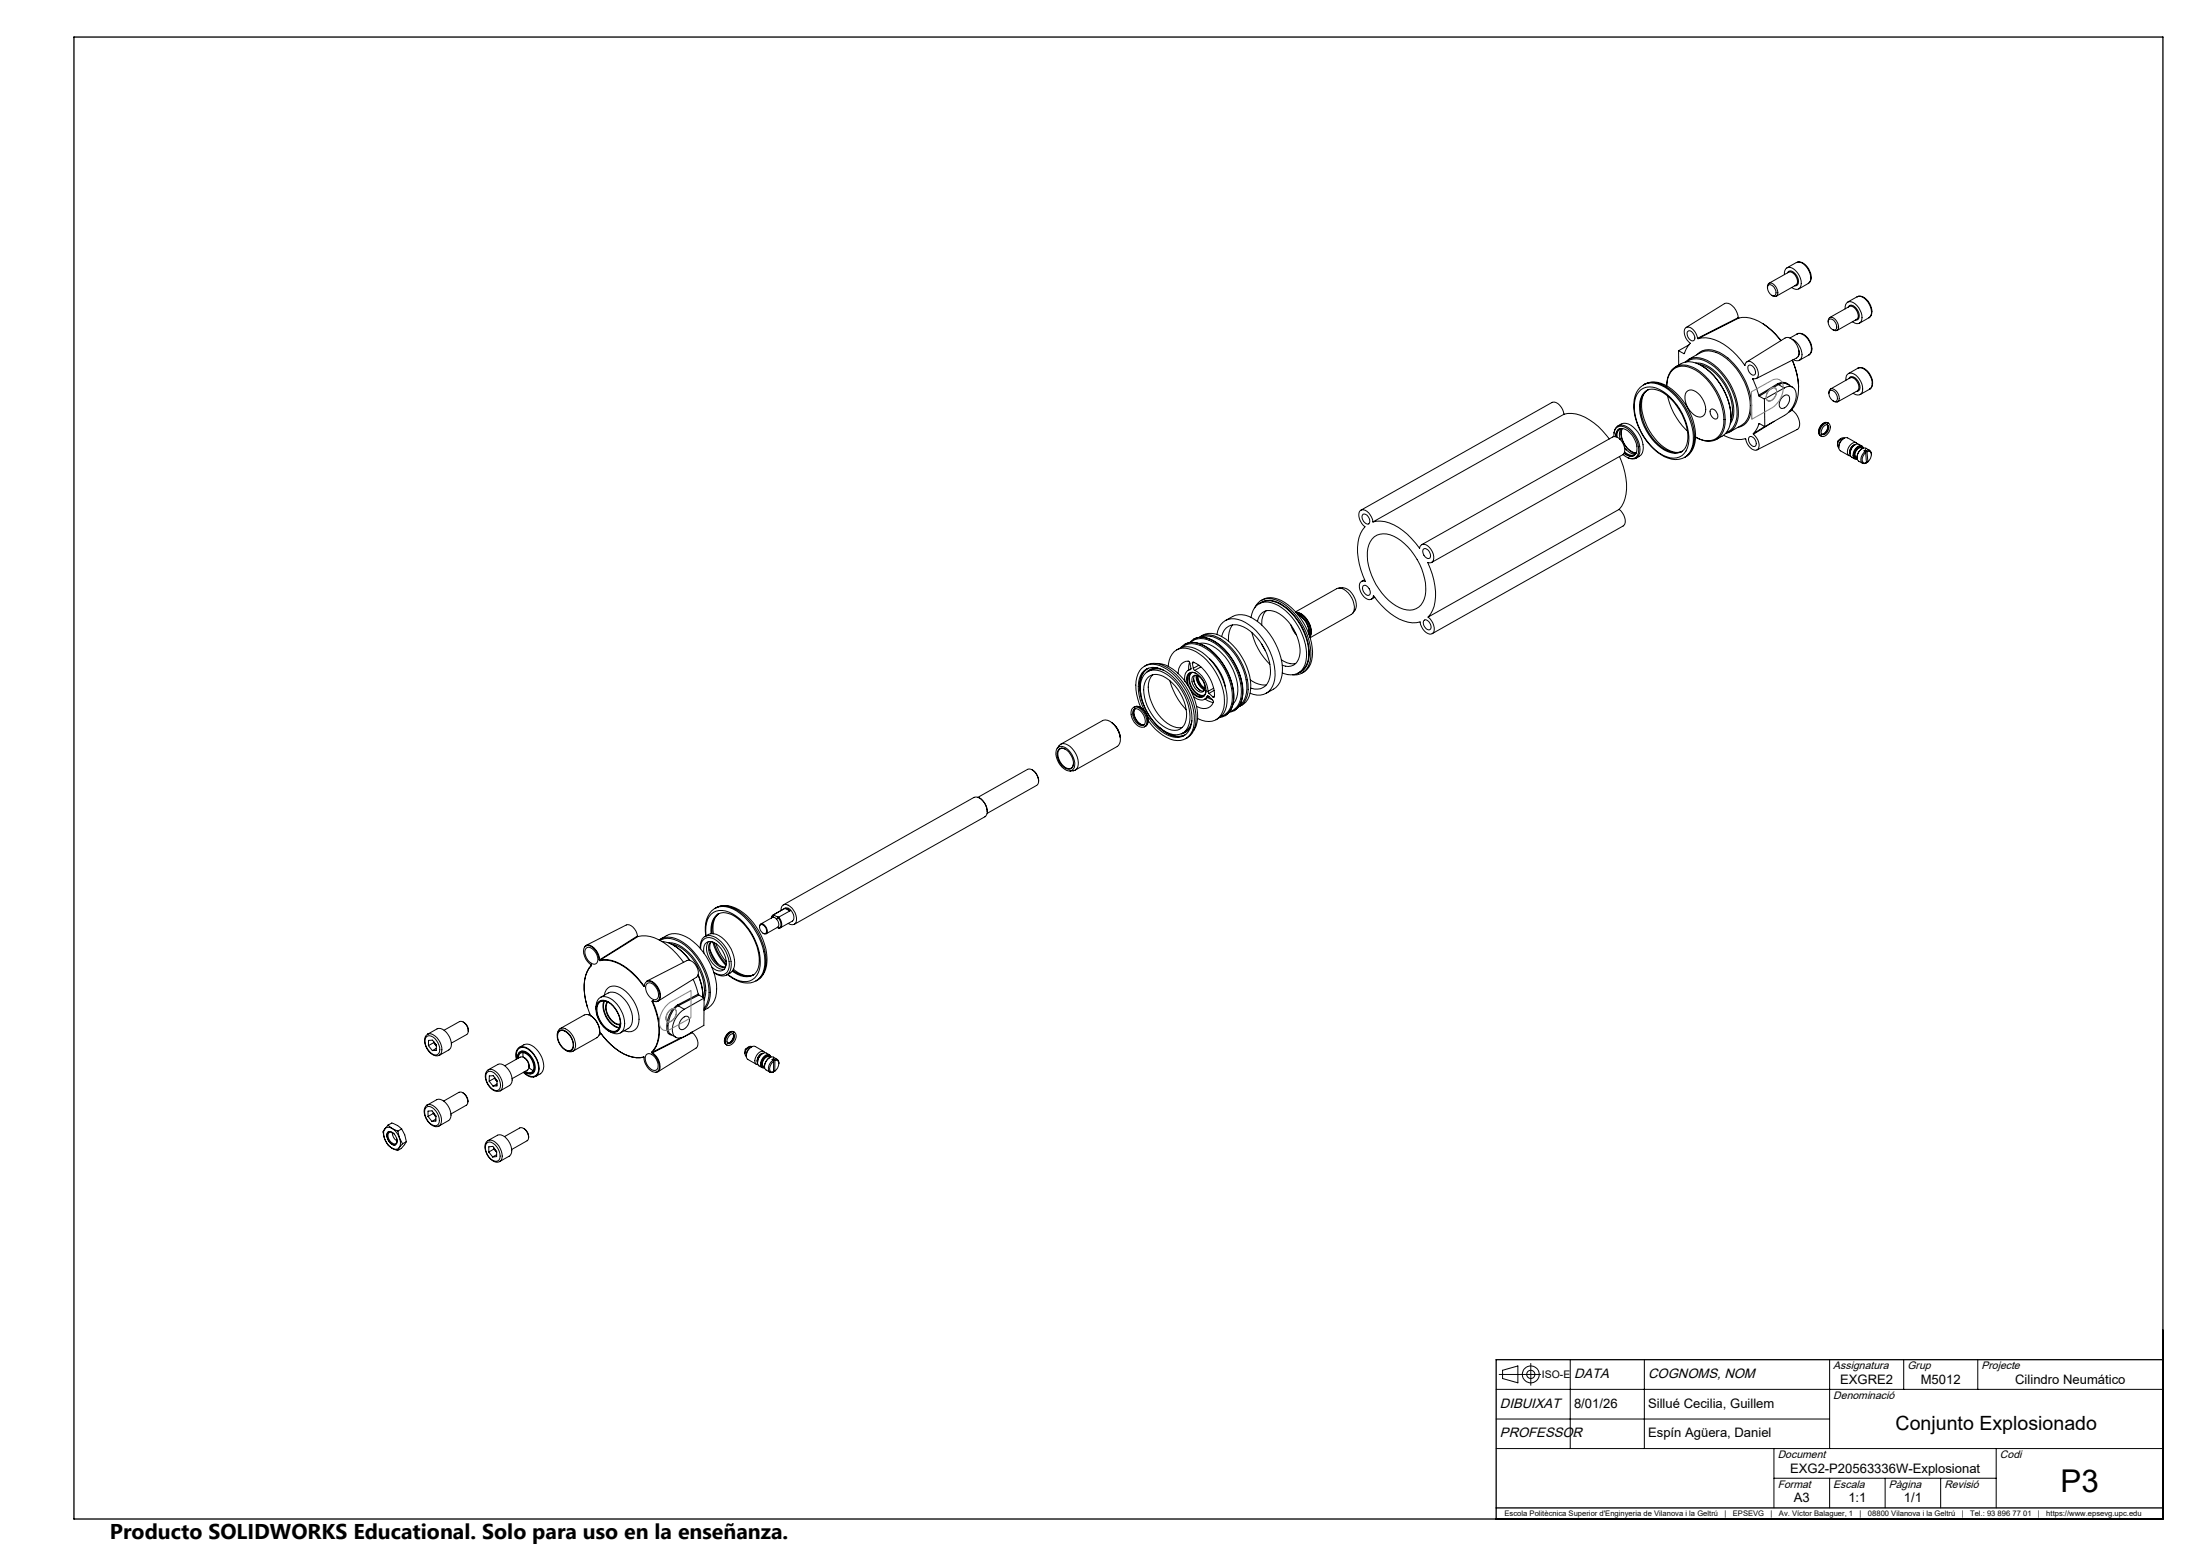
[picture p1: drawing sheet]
<svg xmlns="http://www.w3.org/2000/svg" width="594mm" height="420mm" viewBox="0 0 594 420" stroke-linecap="round" stroke-linejoin="round" font-family="sans-serif">
<g fill="none" stroke="#000" stroke-width=".27">
<path d="M477.2 77.7a1.03 1.03 0 0 1 .6-1.3 1.03 1.03 0 0 1 1.3 .6l.4 .5a1.72 1.72 0 0 1 0 2.5l-1.1-.3M477.3 77.1a1.3 1.3 0 0 1 2 1 .99 .99 0 0 1 .3 1.1 .99 .99 0 0 1-1 .6 2.34 2.34 0 0 1-1.3-2.7zM477.6 76.5l5.4-3a2.29 2.29 0 0 1 1.9 3.4l-5.3 3.1M481.8 74.1a1.54 1.54 0 0 1 .8-1.8 1.54 1.54 0 0 1 1.9 .5 4.4 4.4 0 0 1 1.6 4.7 1.48 1.48 0 0 1-2.3 .1M482.5 72.3l2.5-1.4a2.46 2.46 0 0 1 3 1.5l.4 .6a2.78 2.78 0 0 1-.1 3.5M482.6 73.6a.94 .94 0 0 1 1.7-.1 2.42 2.42 0 0 1 .8 3.6h-.5M485 70.9a2.41 2.41 0 0 1 3 1.1 3.5 3.5 0 0 1 .5 4.3l-.2 .2M488.3 76.5l-2.6 1.5M452.4 99a5.8 5.8 0 0 1 7.4 0 17.3 17.3 0 0 1 7.5 14.5 5.6 5.6 0 0 1-3.9 5.1M453.2 94.7v3.8M453.2 94.7l1.4 .7M454.8 95.3l-.2 .1"/>
<path d="M455 97.7a4.7 4.7 0 0 1 5.9-.5 17.1 17.1 0 0 1 8.4 15.2 4.8 4.8 0 0 1-3.4 4.6M455.4 97.7a5.4 5.4 0 0 1 6.5 .6 16.8 16.8 0 0 1 7 14.6 4.6 4.6 0 0 1-2.8 3.9M455.8 89.4a1.45 1.45 0 0 1 1.8 1.4 .86 .86 0 0 1-.5 1.2 1.85 1.85 0 0 1-1.3-2.6zM455.9 97l3.2-1.8a6.4 6.4 0 0 1 7 1.5 17.1 17.1 0 0 1 6.4 13.9l-.2 1a4.7 4.7 0 0 1-2.1 3.2l-3.2 1.8M456 93.1l-2.8 1.6M457.9 98a8.3 8.3 0 0 1 6.5 3.5 13.9 13.9 0 0 1 3.5 11.3l-.8 1.6M458.1 95.8a4.8 4.8 0 0 1 6.2-.7 17.5 17.5 0 0 1 8.6 15.5 4.6 4.6 0 0 1-3.7 4.8M458.4 91.3l-.2-.6a2.88 2.88 0 0 0-2.8-2.3 2.05 2.05 0 0 0-.2 2.8l1.2 1.5-1.8 2.7M458.4 91.3l.1 .1M458.5 91.4a10.3 10.3 0 0 1 9.3 3.4l3.3 3.9a1.12 1.12 0 0 1 .7-1.1 1.12 1.12 0 0 1 1.3 .3 3.4 3.4 0 0 1 1.4 4.1l-1.2 .3M458.8 98.3a12.7 12.7 0 0 1 8.4 9 9.2 9.2 0 0 1 .1 6.2M459.5 98.8a17.1 17.1 0 0 1 7.9 13.8"/>
<path d="M469.3 85.7a4.2 4.2 0 0 0-3.1-3.9l-.6 .2-10.3 6.4M469.3 85.7l-10.9 5.6M469.3 85.7l.1 .1M469.3 85.7h.1M469.4 85.7l.1 .1M469.4 85.7h-.1M469.4 85.8l-10.9 5.6M469.4 85.8a10.1 10.1 0 0 1 8.9 3.3l2.5 2.9-.2-.5a19.5 19.5 0 0 0-4.6-4.1M469.4 85.8h.1M471.7 97.7l10.3-6.5a2.38 2.38 0 0 1 2.8 1.4l.4 .6a2.58 2.58 0 0 1-.2 3.4l-10.8 5.6M472.1 98.7a1.56 1.56 0 0 1 1.9 1.8l-.2 .7a1.62 1.62 0 0 1-1.9-1.9zM483.9 91.6a4.5 4.5 0 0 1 2.4 5.2 1.35 1.35 0 0 1-2.1 .3"/>
<path d="M485.2 90.2a3.1 3.1 0 0 1 3.7 2.3l.3 1.3a1.98 1.98 0 0 1-.7 1.9M485.2 90.2a2.94 2.94 0 0 1 3.4 2.1 2.84 2.84 0 0 1-.1 3.5M485.2 90.2l-1.9 1M485.7 94.6v.2a1.33 1.33 0 0 1-.2 1.4M488.4 95.8l-2.6 1.4M488.5 95.8h-.1M493.6 86.9v-.3a.88 .88 0 0 1 .5-.9 .88 .88 0 0 1 1 .2l.8 .8a1.72 1.72 0 0 1 0 2.5l-1.1-.2M493.7 86.3a1.3 1.3 0 0 1 2 1 1.24 1.24 0 0 1-.3 1.8 2.13 2.13 0 0 1-1.7-2.8zM494 85.7l5.4-3a2.33 2.33 0 0 1 1.9 3.5l-5.3 3M498.2 83.4a1.52 1.52 0 0 1 .7-1.9 1.52 1.52 0 0 1 2 .5 4.4 4.4 0 0 1 1.6 4.8 1.55 1.55 0 0 1-2.3 .1M498.9 81.5l2.5-1.4a2.46 2.46 0 0 1 3 1.5l.4 .7a2.78 2.78 0 0 1-.1 3.4M499 82.9a.97 .97 0 0 1 1.7-.2 2.42 2.42 0 0 1 .8 3.6l-.5 .1"/>
<path d="M501.4 80.1a2.41 2.41 0 0 1 3 1.2 3.5 3.5 0 0 1 .5 4.2l-.2 .2M501.6 99.4a3 3 0 0 1 3.6 2.4l.4 1.3a1.99 1.99 0 0 1-.7 1.9M501.6 99.4a2.89 2.89 0 0 1 3.4 2.1 2.78 2.78 0 0 1-.1 3.5M501.6 99.4l-2.5 1.4M504.7 85.7l-2.6 1.5M422.3 111.8a9 9 0 0 1 8.1 2.4l2.3 2.1 1.8 2.2M422.3 111.8a3.4 3.4 0 0 0-3.1-3.2l-51.7 29.1M422.3 111.8l-51.6 29.1M435.8 117.8a2.18 2.18 0 0 1 2-2.7 6.6 6.6 0 0 1 4.4 7.6 2.01 2.01 0 0 1-3.1 .6l-.9-.6M435.8 116.9a2.13 2.13 0 0 1 1.3-2.1 2.13 2.13 0 0 1 2.4 .5 7.2 7.2 0 0 1 3 7.4 2.02 2.02 0 0 1-3 .9M436.2 117.9a1.87 1.87 0 0 1 1-2.1 1.87 1.87 0 0 1 2.3 .5 5.9 5.9 0 0 1 2.2 6.1 1.94 1.94 0 0 1-3.2 0M436.8 115a3.2 3.2 0 0 1 4.8 .9 6.7 6.7 0 0 1 1.8 6.3l-.8 1-.9 .5"/>
<path d="M437.2 115.8a2.09 2.09 0 0 0-.8 2.1M437.7 115.7a1.96 1.96 0 0 0-1.1 2.3M437.8 115.6a3.1 3.1 0 0 0-.4 3v-.3M438 115.7a5.3 5.3 0 0 0 3.7 6.6M438 115.7a5.3 5.3 0 0 0 3.8 6.6M442.5 105.7a4.3 4.3 0 0 1 5.7-.5 15.7 15.7 0 0 1 7.7 14.8 4.3 4.3 0 0 1-6.8 2.9 15.7 15.7 0 0 1-7.7-14.8l.6-1.7zM442.9 104.5a5.2 5.2 0 0 1 6.9-.1 16.9 16.9 0 0 1 7.5 15.5 5.2 5.2 0 0 1-7.9 3.4 16.4 16.4 0 0 1-8.1-15.5 5.7 5.7 0 0 1 1.6-3.3zM443.8 103.8a6.3 6.3 0 0 1 6.7 1.4 17.8 17.8 0 0 1 6.7 13.8 5.3 5.3 0 0 1-2.4 4.5M443.8 106.1a3.3 3.3 0 0 1 4.4-.6 14.9 14.9 0 0 1 7.4 13.7 3.4 3.4 0 0 1-5.2 2.7 14.1 14.1 0 0 1-7.6-13.5l.6-1.7zM444 103.7a6.6 6.6 0 0 1 7.4 1.4 16.8 16.8 0 0 1 6.3 14.3 5.3 5.3 0 0 1-2.6 3.9M450.3 106.9a18.3 18.3 0 0 0 5.3 9.4M455.3 105.9a2.07 2.07 0 0 1 3.2 .3 5.5 5.5 0 0 1 1.8 5.5 1.83 1.83 0 0 1-3 .2 5.4 5.4 0 0 1-2-6z"/>
<path d="M457.8 118a4.8 4.8 0 0 0 6.7-.8 10.5 10.5 0 0 0-.1-9 15.2 15.2 0 0 0-8.5-9.1 4.3 4.3 0 0 0-5.8 3.8l-.1 1.2a4.9 4.9 0 0 1 4.4-5.6 10.8 10.8 0 0 1 7.7 4.8 15.7 15.7 0 0 1 3.5 12.1 4.3 4.3 0 0 1-6.1 3.4l-1.7-.8M462 110.5a1.51 1.51 0 0 1 1.8 1.4 .86 .86 0 0 1-.5 1.2 1.85 1.85 0 0 1-1.3-2.6zM472.3 117.9a1.67 1.67 0 0 1 1.6 .8 1.67 1.67 0 0 1 .1 1.7 1.61 1.61 0 0 1-1.9-1.8zM473.3 102.3l1.5 4.4M473.4 117.1v.1M473.4 102.2l-.1 .1M473.4 117.2a3.1 3.1 0 0 1 1.1 4.2 2.35 2.35 0 0 1-2.7-1.6l-.5-1.4a8 8 0 0 1-6-.9M474.8 106.7l.2 .2M474.9 114.4h.2l1.4 .8M474.9 114.4l-.6 1.5-.9 1.2M475 106.9l1.4 .8M475 114.4h-.1"/>
<path d="M476.4 107.7l.1 7.5M476.5 115.1l-3.1 2M479 113.8l-5.6 3.4M480 103.6l-5.2 3.1M480 103.6l.2 .2M480 103.6a2.35 2.35 0 0 1 3.2 .5M480.2 103.8l-5.2 3.1M480.2 103.8l1.6 .9M481.2 107.3a1.07 1.07 0 0 1 .9-.7 1.07 1.07 0 0 1 1.1 .7 2.62 2.62 0 0 1-2.2 3 1.65 1.65 0 0 1-.2-2.5zM481.8 104.7a1.95 1.95 0 0 1 2-.3 1.95 1.95 0 0 1 1.2 1.8 6.7 6.7 0 0 1-3.2 5.9l-5.3 3.1M481.8 104.7l-5.4 3M482.6 103.8a2.08 2.08 0 0 0-2.4 0"/>
<path d="M482.6 103.7l1.4 .8M483.8 110.5l.1 .2M483.8 110.5l-.5 .4M483.9 110.7a4.4 4.4 0 0 1 1.8 4.7l-.5 .5-10.8 5.5M483.9 110.7l-1 .6M483.9 110.7v.1M483.9 110.7h.1M485.6 104.5v-.6a18.1 18.1 0 0 0-1.7-6.7 16 16 0 0 1 1 11.6l-1.1 1.7M491.5 117.6l.2 .1M491.9 117.3a1.69 1.69 0 0 0 1.5-2.7 1.87 1.87 0 0 0-1.4 2.7M493.3 114.6a1.9 1.9 0 0 1-1.4 2.6M493.3 114.6a1.78 1.78 0 0 1-1.5 2.6"/>
<path d="M493.5 114.1a2.2 2.2 0 0 0-2.5 2.7l.5 .8M493.7 114.2a2.23 2.23 0 0 1 .2 2.4 2.23 2.23 0 0 1-2 1.2l-.2-.1M493.7 114.2l-.2-.1a2.27 2.27 0 0 0-2 3.5M493.7 114.2a2.29 2.29 0 0 0-2.4 2.8l.4 .7M493.8 106.2a1.03 1.03 0 0 1 .6-1.3 1.03 1.03 0 0 1 1.3 .6 2.09 2.09 0 0 1 .4 3l-1.2-.3M494 105.6a1.3 1.3 0 0 1 1.9 1 1 1 0 0 1 .3 1.1 1 1 0 0 1-1 .7l-.7-.6a2.09 2.09 0 0 1-.5-2.2zM494.2 105l5.3-3a2.21 2.21 0 0 1 2.4 2.3v.5l-.4 .7-5.3 3M497 118.4l-.8 .6-.1 1M497.8 118.3l-.9 .8-.4 .9v.7M497.9 118.3a1.68 1.68 0 0 0-1.5 .8 1.68 1.68 0 0 0 .1 1.8M498.4 102.6a1.54 1.54 0 0 1 .7-1.8 1.54 1.54 0 0 1 2 .5 4.4 4.4 0 0 1 1.6 4.8 1.54 1.54 0 0 1-2.4 0M499.2 102.2a1.17 1.17 0 0 1 1.1-.6 1.17 1.17 0 0 1 1 .8 2.59 2.59 0 0 1 .6 3l-.7 .3"/>
<path d="M501.2 119.5l-2.3-1.3a2.36 2.36 0 0 0-2.4 2.9l.4 .6 2.3 1.3M501.5 119.8a.97 .97 0 0 0-1.7 .1 2.18 2.18 0 0 0-.5 3.1l.3 .1M504.8 105l-2.6 1.5M504.9 105h-.1M368.1 138.8a1.75 1.75 0 0 1 1.5 2.6 1.72 1.72 0 0 1-1.5-2.6zM437.2 137.5a3.5 3.5 0 0 1 1.2 4.3l-51.7 29.2M437.2 137.5l-51.6 29.1M437.3 123.2a17.5 17.5 0 0 1 1.4 11.4l-.9 2.1-.6 .8M438.6 122.2a2.38 2.38 0 0 0 2.6 .8M438.6 122l.3 .2a1.99 1.99 0 0 0 2.7 .3M438.6 120.9l.3 .4a3.2 3.2 0 0 0 2.7 1.2M438.6 120.9l.5 .5"/>
<path d="M454.2 121.8a5.7 5.7 0 0 1-6.3-1.7 14.4 14.4 0 0 1-4.9-11.9 4.4 4.4 0 0 1 2-3 4.4 4.4 0 0 0-1.8 4.7 15.2 15.2 0 0 0 7.6 11.8 3.8 3.8 0 0 0 3.3 .1M500.2 120.3l.7-.3a2.09 2.09 0 0 0-1.4 2.5 2.03 2.03 0 0 1 .7-2.2zM500.8 120.1a2.77 2.77 0 0 0-1.3 2.3M501.4 121.1a.87 .87 0 0 1 1.5-.1 1.63 1.63 0 0 0-1.7 .5 1.63 1.63 0 0 0-.3 1.8l.5 .4a1.01 1.01 0 0 1-.6-1.7zM501.4 123.9a.9 .9 0 0 1-.8-.4 .9 .9 0 0 1-.1-1l.2-.5a1.7 1.7 0 0 1 2.1-1.4l.3 .3a1.07 1.07 0 0 0-1-.6 1.07 1.07 0 0 0-1 .7 2.27 2.27 0 0 0-.5 2.8l.8 .1M502.7 120.4l-.8-.5a2.34 2.34 0 0 0-2.2 3.3l1 .6M502.7 121.1a2.77 2.77 0 0 0-1.3 2.4M503.6 121.9a2.46 2.46 0 0 0-.9 3 .9 .9 0 0 0 1.2 0M503.6 121.9l.1 .2M503.7 121.5l-.4 .2 .3 .2M503.7 121.5l.2 .1M503.7 121.5v.6"/>
<path d="M503.7 122.1a1.95 1.95 0 0 0-.5 2.8h.7M503.7 122.1l.2 2.8M503.9 121.6a.95 .95 0 0 1 1.1 .1 .95 .95 0 0 1 .3 1M503.9 121.6l.2 .3M503.9 124.7h.4M504.1 121.9h.8a2 2 0 0 1-.6 2.8M504.1 121.9l.2 2.8M504.8 121.6l-1-.6a2.31 2.31 0 0 0-2.4 2.9l.4 .6 1.1 .5M361.5 158.7a3.7 3.7 0 0 1 4.3 2.7 3.3 3.3 0 0 1-.5 4.1M368.1 158.1a1.41 1.41 0 0 1 1.8 1.3 .84 .84 0 0 1-.7 1.3l-.7-.5a1.89 1.89 0 0 1-.4-2.1zM368.4 156.5l-.8 .4M370.5 145.5a5.1 5.1 0 0 1 6.8-.2 16.9 16.9 0 0 1 7.5 15.5 4.5 4.5 0 0 1-6.9 3.2 16.7 16.7 0 0 1-8.6-16l.7-1.8z"/>
<path d="M370.7 140.9a3.3 3.3 0 0 0-3.1-3.3 2.12 2.12 0 0 0-.3 3l1.2 1.6a11 11 0 0 0-1.5 10l1.7 4.7a1.23 1.23 0 0 0-1.4 .3 1.23 1.23 0 0 0-.3 1.4 3.3 3.3 0 0 0 3.1 3.2l.6-.6 .1-.5a15.9 15.9 0 0 0 10.5 7.4l2.1-.2a3.3 3.3 0 0 0 3.1 3.2 2.1 2.1 0 0 0 .4-2.9l-1.3-1.6M370.7 140.9a10.3 10.3 0 0 1 9.3 3.3l3.3 3.8a1.21 1.21 0 0 1 .8-1.1 1.21 1.21 0 0 1 1.3 .4 3.5 3.5 0 0 1 1.4 4.4l-.4 .2-.9-.1a18.1 18.1 0 0 1 1.7 11.9l-.9 2.1-.7 .8M383.9 147l51.5-29a2.1 2.1 0 0 1 2.5 1.2 2.72 2.72 0 0 1 .2 3.5l-51.6 29.1M384.3 148.2a1.64 1.64 0 0 1 1.7 .7 1.64 1.64 0 0 1 .1 1.7 1.53 1.53 0 0 1-2-1.7zM309.1 179.8a5.7 5.7 0 0 1 6.5 .7 17.4 17.4 0 0 1 7.3 14.6 5 5 0 0 1-2.8 4.3M312.1 179.1a9.6 9.6 0 0 1 7.3 4.1 15.7 15.7 0 0 1 3.8 11.8l-.2 .9-.7 1.3M315.4 179.9a4.5 4.5 0 0 1 4.7-4.9 12.8 12.8 0 0 1 8.8 7.7 12.2 12.2 0 0 1 1.3 9.3 4.1 4.1 0 0 1-5.7 2.4l-1.1-.5M317.7 175.4a5.8 5.8 0 0 1 6.9 .7 17 17 0 0 1 6.7 13.5 5.2 5.2 0 0 1-3 4.7M318.8 174.8a5 5 0 0 1 6.9-.1 16.9 16.9 0 0 1 7.3 14.7 4.7 4.7 0 0 1-3.6 4.3M319.2 174.7a4.6 4.6 0 0 1 5.4-.2 16.3 16.3 0 0 1 8.1 14.8 4.5 4.5 0 0 1-3 4.1M319.9 173.9a5.9 5.9 0 0 1 6.4 1.1 16.7 16.7 0 0 1 6.7 14.8 4.5 4.5 0 0 1-2.2 3.4M321.2 178.7l-.2 2.2"/>
<path d="M321.2 173.4a5.1 5.1 0 0 1 7-.1 17 17 0 0 1 7.3 14.7 4.6 4.6 0 0 1-3.6 4.3M321.5 173.4a4.7 4.7 0 0 1 5.5-.3 16.5 16.5 0 0 1 8.1 14.9 4.5 4.5 0 0 1-3.1 4.1M321.9 179.1l.2-.4a10 10 0 0 1 5.7 9.5l-.3-.1M321.9 179.1l.3 1.3M322.3 172.5a5.8 5.8 0 0 1 6.4 1.1 17.3 17.3 0 0 1 6.9 13.8 5.2 5.2 0 0 1-2.4 4.5M322.4 178.8l-.5 .3M323.7 179.5l-1.5 .9M323.7 173.7a6.8 6.8 0 0 1 6.3 2.8 14.2 14.2 0 0 1 4.1 10.9 4.2 4.2 0 0 1-1.1 2.6M323.8 172a5.9 5.9 0 0 1 7 1.3 16.6 16.6 0 0 1 6.1 13.6 4.8 4.8 0 0 1-2.5 3.9M324.1 171.8a5.7 5.7 0 0 1 6.9 .7 16.7 16.7 0 0 1 6.7 13.5 4.9 4.9 0 0 1-3 4.7M324.3 172a6.2 6.2 0 0 1 6.1 1.4 16.1 16.1 0 0 1 6.1 13.6 4.9 4.9 0 0 1-1.8 3.4M326.6 177.9a14.1 14.1 0 0 1 4.3 7.5"/>
<path d="M328.6 171.3a4.5 4.5 0 0 1 6.6-3.8 16.9 16.9 0 0 1 9 15.9 4.5 4.5 0 0 1-6.7 3.7M329.8 171.8a3.8 3.8 0 0 1 5.9-2.6 14.4 14.4 0 0 1 7.3 12.8 3.8 3.8 0 0 1-5.3 3.8M330.8 167.5a6.3 6.3 0 0 1 8.4 0 17.7 17.7 0 0 1 7.1 13.7 5.9 5.9 0 0 1-4.4 5.9M332.8 168.7a6 6 0 0 0-1.1 4.4M337.8 166.6a4.3 4.3 0 0 1 6.4-3.6 15.9 15.9 0 0 1 8.4 15.5 4.2 4.2 0 0 1-6.4 3.1M338 170.7a18.3 18.3 0 0 0 4.9 8.6M338.8 164.1a4.2 4.2 0 0 1 5.7-2.2 16.1 16.1 0 0 1 8.8 10.7 8.7 8.7 0 0 1-.8 8.3 4 4 0 0 1-3.5 1.3M339.5 167.7a3.3 3.3 0 0 1 5.1-2.5 12.3 12.3 0 0 1 6.3 11.9 3.2 3.2 0 0 1-4.7 2.5M340.5 162.1a5.4 5.4 0 0 1 6.4 .5 17.3 17.3 0 0 1 7.4 14.6 5 5 0 0 1-2.8 4.5M340.6 173.7l1 1.9M341.8 164.9a5 5 0 0 0-1.1 3.8M346 178.1a5.1 5.1 0 0 0 3.8 1"/>
<path d="M348.5 168.7l.7 1.6 .9 1.1M349.8 165.2l11.1-6.3a2.65 2.65 0 0 1 3.1 1.1 5 5 0 0 1 1.2 5.5l-11.5 6.6M349.9 165.3a5.3 5.3 0 0 1 4.1 5.9l-.3 .8M350 165.3a5.3 5.3 0 0 1 4 5.7l-.3 .9M350.2 165.6a4.9 4.9 0 0 1 3.3 5.9M350.4 165.9a5.2 5.2 0 0 1 3 5.3M350.5 166a5.2 5.2 0 0 1 2.9 5.1M371.2 161.2l-.9 .5M384.6 167.4a1.69 1.69 0 0 1 1.5 2.6 1.71 1.71 0 0 1-1.5-2.6zM300.2 195.1l1 .9a5.6 5.6 0 0 1 1.3 3M300.3 195.1l.5 .5a5.4 5.4 0 0 1 1.6 3.3M306 191a2.88 2.88 0 0 0 .2 4 2.4 2.4 0 0 0 2.9 1.2"/>
<path d="M306 191l.4-.2a3 3 0 0 1 3.3 2.5 2.03 2.03 0 0 1-.7 2.9h.1M306.1 190.9a2.19 2.19 0 0 1 2.5 1.2 3.2 3.2 0 0 1 .5 4v.1M306.4 191.4a2.53 2.53 0 0 1 2.6 2.3 1.58 1.58 0 0 1-.3 2.1M306.4 191.4a1.8 1.8 0 0 0-.4 2.4 2.71 2.71 0 0 0 2.7 2M306.4 190.8a2.45 2.45 0 0 1 3 1.6l.3 .6a2.27 2.27 0 0 1-.5 3M306.5 191.3a2.8 2.8 0 0 0 .7 3.5l.8 .7 .8 .2M306.5 191.3a3 3 0 0 0 1.4 4.2l1.1 .1M308 191a11.2 11.2 0 0 1-.3-9.9 4.7 4.7 0 0 1 6.5-1 16.9 16.9 0 0 1 8.2 15.3 4.5 4.5 0 0 1-6.4 4.1 13.6 13.6 0 0 1-6-5.1M308.8 195.7l-.1 .1M309.2 192.3a12.3 12.3 0 0 1-1.3-9.9 4.1 4.1 0 0 1 5.8-1.7 15.7 15.7 0 0 1 8.1 14.3 4.2 4.2 0 0 1-6.3 3.5 14 14 0 0 1-5.9-5.5M309.4 181.6a4.6 4.6 0 0 1 5.7 .5 14.6 14.6 0 0 1 6.1 12.5 3.9 3.9 0 0 1-2.2 3.4 3.9 3.9 0 0 1-4-.4 14.5 14.5 0 0 1-7.1-13 4.9 4.9 0 0 1 1.5-3zM309.7 180.5a5.9 5.9 0 0 0-2 5.7 15.8 15.8 0 0 0 8.1 12.1 4.6 4.6 0 0 0 4 .2"/>
<path d="M309.8 183a3.6 3.6 0 0 1 5.1 0 12.2 12.2 0 0 1 5.3 11.4 3.2 3.2 0 0 1-4.6 2.4 12.4 12.4 0 0 1-6.7-11.6l.2-.8zM310.1 180.4a5.5 5.5 0 0 0-2.3 5.8l.2 1.2M311.2 182.1a6.3 6.3 0 0 0-.6 6.5 11.3 11.3 0 0 0 7 7.8l1.6-.1M312.5 180.3a3.4 3.4 0 0 0-2.9 1.2M313.1 196.3a6.2 6.2 0 0 0 7 1.9M314.1 180.9a4.2 4.2 0 0 0-4.2 .4M315.8 183.7a18.4 18.4 0 0 0 4.5 7.9M320.7 185l-.1-.2a2.48 2.48 0 0 1 .7-3.3 3.5 3.5 0 0 1 3.7 2.6 3.6 3.6 0 0 1 .1 3.8 2.47 2.47 0 0 1-3.4-1.2M321.4 180.7a2.3 2.3 0 0 0-1.5 3.2M321.4 180.7l.2-.3-.6-1.9a2.71 2.71 0 0 0-2.9 3.3M321.5 196.2a3.6 3.6 0 0 1-2.6 1.9M321.5 180.7h-.1"/>
<path d="M321.5 181.6a3.7 3.7 0 0 0 .4 4.4 3.2 3.2 0 0 0 3.1 1.8M321.6 180.5l-.8 .4M321.8 194.5a4.3 4.3 0 0 1-2.5 3.4M321.9 181.5a2.68 2.68 0 0 0-.4 3.4 3.8 3.8 0 0 0 3.5 2.8l.3-.1M322.1 182.5a1.73 1.73 0 0 1 2.5 1 2.56 2.56 0 0 1 .3 3.2 2.03 2.03 0 0 1-2.6-1.4 2.63 2.63 0 0 1-.2-2.8zM322.2 180.4l.4 .6M322.3 183.2v.5a4.2 4.2 0 0 0 1.8 2.7M322.6 181a7 7 0 0 1 3.6 5.6M322.6 182.3a3.1 3.1 0 0 0 2.4 4.2M322.9 182.3a4.6 4.6 0 0 0 2.3 3.9M323.1 181.9a1.54 1.54 0 0 0-1.8-.2 1.54 1.54 0 0 0-.7 1.7 5 5 0 0 0 3.6 4.7 1.54 1.54 0 0 0 1.4-1.8M323.1 182.3a4.5 4.5 0 0 0 2.2 3.8"/>
<path d="M323.3 182.3a3.9 3.9 0 0 0 2 3.6M323.5 182.4l.1 1a3.8 3.8 0 0 0 1.7 2.3M324.2 180l-1.6 1M325.4 188.7l2.2 .9M325.9 187.9h.5l1 1M325.9 187.9a1.95 1.95 0 0 1-3.2 .5l-.5-.4M326.1 188.3l1.3 .6M326.1 187.8l-.2 .1M326.2 186.6l.2 .6M326.4 187.2l1.1 .9M326.5 188l-1.3 .8M327.4 188.9l.2 .4a2.67 2.67 0 0 1-4.2 1.5l-.3-.1"/>
<path d="M327.7 185.8l-1.5 .8M327.8 186.4l-1.4 .8M327.9 187.9l-.4 .2M337.6 183.5a6.3 6.3 0 0 0 4.3 1.4M350.5 181.7a4.8 4.8 0 0 0 3-5.2 16.8 16.8 0 0 0-8.1-13.7 4.9 4.9 0 0 0-5.4 .2 5.5 5.5 0 0 1 6.7 .8 16.8 16.8 0 0 1 6.6 13.3 5.1 5.1 0 0 1-2.8 4.6M264.1 215.2l13.4-7.5a2.88 2.88 0 0 1 2.9 2.9 1.35 1.35 0 0 1-.5 1.4l-13.4 7.6M264.5 215.4a4.3 4.3 0 0 1 2.1 3.7M278.7 207.8a3.5 3.5 0 0 1 1.7 3.1M285.4 202a2 2 0 0 1 3.5-.5 5.7 5.7 0 0 1 2.1 5.6 1.83 1.83 0 0 1-2.1 1M285.5 201.9a2.04 2.04 0 0 1 3 .6 4.5 4.5 0 0 1 1.3 5.1 2 2 0 0 1-3-.5 4.6 4.6 0 0 1-1.3-5.2zM285.8 202.4a1.82 1.82 0 0 1 2.7 .5l.5 .6a3.1 3.1 0 0 1 .2 4 2.46 2.46 0 0 1-2.9-1.5l-.4-.6a3.2 3.2 0 0 1-.1-3zM286.4 200.9l11.3-6.4a2.75 2.75 0 0 1 3.1 1.2 4.7 4.7 0 0 1 1.2 5.5l-11.7 6.7"/>
<path d="M287.7 202.3a1.28 1.28 0 0 0-1.5-.2 1.28 1.28 0 0 0-.6 1.4 4.1 4.1 0 0 0 3 4 1.23 1.23 0 0 0 1.2-1.5M157.8 255.7a1.59 1.59 0 0 1 2.6 .2 5 5 0 0 1 1.5 3.2M158.3 256a1.82 1.82 0 0 1 2.5 1.1 2.36 2.36 0 0 1 .1 3 2.39 2.39 0 0 1-2.8-2.1 1.9 1.9 0 0 1 .2-2zM161.8 259.1l.2 .2M161.8 259.1a4 4 0 0 0-3.2-3.9 1.83 1.83 0 0 0-.8 2.8 4.6 4.6 0 0 0 1.7 2.4M161.8 259.1h.1M161.9 259.1l.1 .1M162 259.3a10.1 10.1 0 0 1 8.7 3.4l3 3.5M162 259.2a10.2 10.2 0 0 1 8.8 3.4l3 3.5M162 259.2v.1M172.1 252.6l-10.2 6.5M172.1 252.6a3.5 3.5 0 0 0-2.7-3l-11.1 5.6"/>
<path d="M172.1 252.6l.2 .2M172.3 252.8l-10.3 6.4M172.3 252.8a10.4 10.4 0 0 1 9.3 3.5l3 3.5M178 253.7a5.5 5.5 0 0 1 6.4 .7 17.3 17.3 0 0 1 7.3 14.6 5.9 5.9 0 0 1-1.6 3.6M178.2 253.8a4.8 4.8 0 0 1 4.8 .2 16.6 16.6 0 0 1 8.4 15 5.6 5.6 0 0 1-1.3 3.2M178.4 253.5a6.1 6.1 0 0 1 7.8-.1 17.6 17.6 0 0 1 7.2 14.7 5.2 5.2 0 0 1-3.3 4.6M178.7 254.1a11.2 11.2 0 0 1 7.5 5.1M180.3 254.4h.3a9.7 9.7 0 0 1 7.1 4.8 12.4 12.4 0 0 1 2.4 10.8M181.2 254.8a11.4 11.4 0 0 1 7.5 6.8 11.6 11.6 0 0 1 1.2 7.7M182 255.2l2.7 2.2 1.6 1.8M189.1 256a2.65 2.65 0 0 1 2.7-3.5 8.4 8.4 0 0 1 5.6 7.9 2.58 2.58 0 0 1-1.2 2.7 2.58 2.58 0 0 1-2.9-.2l-.5-.3M189.2 256.1a2.44 2.44 0 0 1 .9-2.6 2.44 2.44 0 0 1 2.8 0 8.4 8.4 0 0 1 3.9 7.6 2.35 2.35 0 0 1-1.5 2 2.35 2.35 0 0 1-2.5-.6l-.1-.1"/>
<path d="M190.1 257.3a2.23 2.23 0 0 1 1.7-3.2 6 6 0 0 1 4 7.1 1.91 1.91 0 0 1-3 .3l-.6-.4M190.3 252.8a3.3 3.3 0 0 1 4.6 .3 8.6 8.6 0 0 1 3.2 8.3 3.2 3.2 0 0 1-1.9 1.8M190.6 252.6a6.8 6.8 0 0 1 2.5-7.4 6.2 6.2 0 0 1 6.9 1.4 17.4 17.4 0 0 1 6.5 13.9 4.9 4.9 0 0 1-7.7 4.1l-2.4-1.6M190.6 252.6a6.4 6.4 0 0 1 2.1-6.3 5.6 5.6 0 0 1 6.1 1 16.3 16.3 0 0 1 6.4 13.3 4.3 4.3 0 0 1-6.3 3.9l-2.4-1.5M191.3 254.2a5.3 5.3 0 0 0 1.7 6.4 3.2 3.2 0 0 0 2.5 1M191.7 256.4l2.1 3.8M191.9 254.1a3.8 3.8 0 0 0 .3 4.6l.5 .7a3.1 3.1 0 0 0 3.2 1.7M192.1 254.2a4.5 4.5 0 0 0 .8 5 3.4 3.4 0 0 0 3 1.8M192.4 254.3l.1 .2a16 16 0 0 0 3.5 6.1M192.8 254.4a15.8 15.8 0 0 0 3.3 5.9M193.1 245.2a5.5 5.5 0 0 1 6.1 .6 17.3 17.3 0 0 1 7.6 14.5 5 5 0 0 1-2.7 4.5M193.3 254.8l1.4 2.9 1.4 1.9"/>
<path d="M193.4 245a6.6 6.6 0 0 1 7.3 1.4 16.6 16.6 0 0 1 6.3 14.2 5.4 5.4 0 0 1-2.6 4M193.9 246.8a5.2 5.2 0 0 0-1.9 5.2M193.9 246.8a4.7 4.7 0 0 1 5.2 1.1 15 15 0 0 1 5.8 12.5 3.5 3.5 0 0 1-1.7 2.9M194 246.7l-.1 .1M194.1 246.6a5.2 5.2 0 0 0-1.8 5.4M194.2 246.6a5.2 5.2 0 0 0-1.6 5.5M205.1 250.2v-.1a.65 .65 0 0 1 .6-.7 1.86 1.86 0 0 1 1.2 2.6l-.9-.1M205.3 249.6a1.63 1.63 0 0 1 1.5 2.3 1.28 1.28 0 0 1-1.7-1.2v-.5zM208.7 247.6l.5 .1 .5 .4M208.7 247.6l-3.3 1.8M208.7 247l3.3-1.9a2.21 2.21 0 0 1 2.3 2.3l-.1 .9-.2 .3-3.4 1.9M208.8 247.1l-.1 .5"/>
<path d="M208.9 246.9l-.5 .4-.1 .5 .5-.7M208.9 246.9l.1 .2M209 247.1h-.2M209 247.1l1 .4M209.7 248.1a1.49 1.49 0 0 1 .3 2.2l-3.1 1.7M209.9 250.3l.2 .2M209.9 250.3l.4 .2M210 247.5l.1 .2M210 247.5l.3 .1M210.1 247.7l-.4 .4M210.1 247.7l.7 1.3a1.08 1.08 0 0 1-.5 1.5M210.3 247.6a1.89 1.89 0 0 1 .1 3l-.3-.1"/>
<path d="M210.3 250.5h-.2M210.9 245.8a1.37 1.37 0 0 1 .7-1.6 1.37 1.37 0 0 1 1.7 .5 3.8 3.8 0 0 1 1.4 4.6 1.46 1.46 0 0 1-1.9 0M211.5 244.2l51.5-29a3.1 3.1 0 0 1 3.4 2.8 2.06 2.06 0 0 1-.5 2.5l-51.4 29M211.9 245.2h.5l.9 .7M211.9 245.2l-3 1.7M211.9 245.2l1.4 .7M213.3 245.9l-3 1.7M115.1 279.8a1.95 1.95 0 0 1 2.7 1 2.91 2.91 0 0 1 .4 3.8 2.22 2.22 0 0 1-2.7-1.4 2.91 2.91 0 0 1-.4-3.4zM115.4 279.2l2.6-1.5a2.09 2.09 0 0 1 2.5 .9 4.4 4.4 0 0 1 1.1 4.3l-.4 .5-2.6 1.5a3.1 3.1 0 0 0-.2-4.2 2.68 2.68 0 0 0-3-1.5zM115.5 279.2h-.1a2.75 2.75 0 0 0-.2 3.8 3.1 3.1 0 0 0 3.4 1.9v-.1M119.9 278.1l4.2-2.4a2.39 2.39 0 0 1 2.3 2.6M125.1 275.9l.5 .3a2.48 2.48 0 0 1 .8 2.1"/>
<path d="M126.4 278.3l-.4 .9-4.2 2.4M150.5 279.2a1.55 1.55 0 0 1 .9-1.6 1.55 1.55 0 0 1 1.8 .4 4.7 4.7 0 0 1 1.8 5.4 1.54 1.54 0 0 1-2 .2M150.7 278.5a1.69 1.69 0 0 1 2.8 .4 3.5 3.5 0 0 1 .8 4.6 2.35 2.35 0 0 1-2.9-1.3 3.7 3.7 0 0 1-.7-3.7zM150.7 278.7a1.67 1.67 0 0 1 2.8 .4 3.7 3.7 0 0 1 .9 4.1 1.88 1.88 0 0 1-2.8-.8 3.8 3.8 0 0 1-.9-3.7zM151.2 277.7l6.5-3.7a2.66 2.66 0 0 1 3.1 1.4 4.2 4.2 0 0 1 .7 4.4l-6.8 4M159.3 273.7l-.4 .2M159.5 274.2a5.1 5.1 0 0 1 2.4 4.3M159.5 260.4l.1 .2M159.5 260.4l.1 .3M159.6 260.7a10.3 10.3 0 0 0-1.4 9.5l1.3 4M159.6 260.5a10.6 10.6 0 0 0-1.5 9.5l.5 1.9M159.6 260.6v.1"/>
<path d="M160.9 272.4v-.7a2.33 2.33 0 0 1 1.1-2.4 2.33 2.33 0 0 1 2.6 .1 8.1 8.1 0 0 1 3.8 8.3 2.27 2.27 0 0 1-3.7 .8l-.5-.3M161.5 270.5a2.47 2.47 0 0 1 3.4 .4 6.8 6.8 0 0 1 2.4 6.7 2 2 0 0 1-3.1 .6 6.8 6.8 0 0 1-3-7.2zM161.6 270.7a2.42 2.42 0 0 1 3.3 .3 6.6 6.6 0 0 1 2.4 6.5 1.96 1.96 0 0 1-3.1 .6 7.1 7.1 0 0 1-3.1-6.4zM161.9 278.5a16.2 16.2 0 0 0 8.8 6.8l2.2 .2 .9-.2a4.3 4.3 0 0 0 2.9 4.1 1.47 1.47 0 0 0 1.3-2.2l-.2-.7a4.7 4.7 0 0 0-1.7-2.2M162.1 269.2l2.2-1.2a3.4 3.4 0 0 1 3.8 1.3 7.8 7.8 0 0 1 2.4 7.2l-.7 1-2.3 1.3M162.3 279l-.6 .4M162.5 279.2a15.1 15.1 0 0 0 9.3 6.3l2-.1M163.1 270.2a6.1 6.1 0 0 0 4.1 7.3M163.2 268.7a2.71 2.71 0 0 1 4.3-2.1 9.8 9.8 0 0 1 4.8 10.1 2.62 2.62 0 0 1-3.7 1.5M163.2 270.2a6.1 6.1 0 0 0 3.9 7.1h.2M164 270.4a4.3 4.3 0 0 0 1.5 5.5 2.43 2.43 0 0 0 2 .7M164.1 270.5a4.4 4.4 0 0 0 2.6 5.9l.8 .1"/>
<path d="M164.4 270.6a2.01 2.01 0 0 0-2.5-.1 2.01 2.01 0 0 0-.7 2.3 6.6 6.6 0 0 0 4.2 5.6 1.93 1.93 0 0 0 2.1-2.3M173.7 266.2h.3M173.8 266.1l-.1 .1M173.8 266.1h.1M173.9 266.1v.1M173.9 266.1l.1 .1M174 266.2a1.3 1.3 0 0 1 .7-1.3 1.3 1.3 0 0 1 1.4 .2 4.2 4.2 0 0 1 1.8 4.7 1.25 1.25 0 0 1-1.7 .3M174 266.1h-.1M174 266l-.2 .1M174.6 265.6a1.64 1.64 0 0 1 2.5 .9 2.59 2.59 0 0 1 .3 3.1 1.95 1.95 0 0 1-2.5-1.2 2.79 2.79 0 0 1-.3-2.8zM176.1 270.3a15.6 15.6 0 0 1 1 12l-1.1 1.7M176.2 270.1l-.1 .2"/>
<path d="M176.2 270.1v.1M176.2 270.2h.1M176.2 270.2a15.7 15.7 0 0 1 1 12.1l-1.1 1.7M176.2 270.2l-.1 .1M176.3 270.1l-.1 .1M176.3 270.2h-.1M177.7 270.2l10.3-6.4a2.23 2.23 0 0 0 0-3 2.33 2.33 0 0 0-2.5-1.5l-10.8 5.5a2.56 2.56 0 0 1 2.8 1.5 3.1 3.1 0 0 1 .2 3.9l-.9 .2M181 279.2l1.5 .8M183 271.2l.1 .3M183 271.2a6.9 6.9 0 0 0-2.6 7.8l.9 .3M183.1 271.5a6.7 6.7 0 0 0-2.4 7.4l.4 .2M183.1 271.5l1.6 .9"/>
<path d="M184.3 274.8a1 1 0 0 1 1.4-.4 1 1 0 0 1 .4 1.3 2.42 2.42 0 0 1-2.3 2.2 2.03 2.03 0 0 1 .5-3.1zM186.9 278.6v.1M186.9 278.6l-.5 .2M186.9 278.7l-10.7 5.5M186.9 278.7a3.1 3.1 0 0 1 1.1 4.1l-10.4 6.5M187 278.5l-.1 .1M187.2 264.4l1.3 3.9M188.5 263.2l.3 .8a13.3 13.3 0 0 1 1 5.2M188.5 268.3l-5.5 2.9M188.5 268.3l.2 .3M188.5 263.1l.1 .1a13.5 13.5 0 0 1 1.2 5.9M188.7 268.6l-5.6 2.9"/>
<path d="M188.7 268.6l1.4 .8M190.1 269.4l-.1 7.4-5.3 3a2.04 2.04 0 0 1-2.4 .1 2.04 2.04 0 0 1-.8-2.4 6.9 6.9 0 0 1 3.2-5.1M190.1 269.4l-5.4 3M196.9 279.6l.6-.5 .5-.1a1.7 1.7 0 0 1-1.5 2.6l-.2-.7zM197.7 262.2a5.3 5.3 0 0 0 5.6 1M198 279.1a1.92 1.92 0 0 1-1.5 2.5 2.08 2.08 0 0 0 1.4-2.5M198 261.6a5.4 5.4 0 0 0 5.5 1.5 5.2 5.2 0 0 1-5.6-1.1M198 278.5a2.1 2.1 0 0 0-2.4 2v.7l.4 .7M198.3 278.6a2.16 2.16 0 0 1-1 3.5l-.5 .1-.5-.1M198.3 278.6a2.39 2.39 0 0 0-2.4 3l.4 .5M198.3 278.6a1.47 1.47 0 0 0-2.1 .9 1.9 1.9 0 0 0-.2 2.5M115 298.9a1.94 1.94 0 0 1 2.7 1 3 3 0 0 1 .4 3.8 2.57 2.57 0 0 1-3.1-2 2.74 2.74 0 0 1 0-2.8z"/>
<path d="M115.4 298.3l2.5-1.5a2.09 2.09 0 0 1 2.5 1 3.7 3.7 0 0 1 .8 4.6l-2.7 1.5a2.55 2.55 0 0 0 .2-3.5 3.1 3.1 0 0 0-3.3-2.1zM115.4 298.3h-.1a3.2 3.2 0 0 0 .2 4.4 2.54 2.54 0 0 0 3 1.2M115.7 282.2v-1.4h1.1l1 1.3v1.4l-1.1 .1M115.7 282.2l1 1.4M117.1 281.2v.2M117.1 281.4l-1.4 .8M117.1 281.4l.5 .7M117.2 281.3l.4 .8M117.6 282.1l.2 .2M117.8 283l-1.1 .6M119.8 297.2l4.1-2.4a2.39 2.39 0 0 1 2.4 2.6M125 295l.8 .7 .5 1v.7"/>
<path d="M126.3 297.4l-.4 .9-4.2 2.4M131.6 289.4a1.95 1.95 0 0 1 2.6 1l.4 .6a2.56 2.56 0 0 1 0 3.2 2.3 2.3 0 0 1-2.7-1.4 2.91 2.91 0 0 1-.3-3.4zM131.9 288.7l2.5-1.4a2.06 2.06 0 0 1 2.5 1 4.2 4.2 0 0 1 1.1 4.2l-.4 .5-2.6 1.4a3.1 3.1 0 0 0-.2-4.1 2.76 2.76 0 0 0-2.9-1.6zM131.9 288.8h-.1a3.1 3.1 0 0 0 .2 4.4 2.48 2.48 0 0 0 3 1.2M132.1 291.8v-1.4h1.1l1 1.3v1.4l-1.1 .1M132.1 291.8l1 1.4M133.5 291.1l-1.4 .7M133.5 291.1l.5 .6M133.5 290.8v.3M133.6 290.9l.4 .8M134 291.7l.2 .2zM134.2 292.6l-1.1 .6"/>
<path d="M136.3 287.7l4.1-2.4a2.39 2.39 0 0 1 2.4 2.6M139.4 285.9a2.53 2.53 0 0 1 1.1-3.3 4.1 4.1 0 0 1 4.1 2.7 4.7 4.7 0 0 1 .4 5 2.42 2.42 0 0 1-3.5-.6l-.2-.2M139.5 285.9a2.25 2.25 0 0 1 1.6-3.2 5.8 5.8 0 0 1 4.1 7 1.87 1.87 0 0 1-3 .3l-.8-.6M139.7 285.4a1.55 1.55 0 0 1 1-1.7 1.55 1.55 0 0 1 1.8 .6 4.6 4.6 0 0 1 1.8 5 1.54 1.54 0 0 1-2.2 .3M139.8 285.7a1.45 1.45 0 0 1 .6-1.7 1.45 1.45 0 0 1 1.8 .3 4.8 4.8 0 0 1 2 4.7 1.5 1.5 0 0 1-2.6 .3M139.9 285.6a1.31 1.31 0 0 1 .8-1.4 1.31 1.31 0 0 1 1.5 .3 4.1 4.1 0 0 1 1.7 4.7 1.38 1.38 0 0 1-2.1 0M140.2 282.7a2.97 2.97 0 0 1 4.6 .5 6 6 0 0 1 1.7 6l-.6 .7-1.3 .7M141.2 284.1l.1 1.3M141.5 285.5l.5 .3a2.48 2.48 0 0 1 .8 2.1M142.8 287.9l-.4 .9-4.1 2.4M142.8 288.2l1.2 .8M174.4 284.8a1.53 1.53 0 0 1 2.5 .7 2.75 2.75 0 0 1 .5 3.2 1.82 1.82 0 0 1-2.6-1.1 3 3 0 0 1-.4-2.8z"/>
<path d="M176 284l.1 .3M176 284h.1M176.1 284l.1 .2M176.2 284.2l-.1 .1M176.2 284.2a4.3 4.3 0 0 1 1.8 4.7l-.3 .4-.6 .2M184 280l-7.9 4M196 282l.3 .1M201.5 285v.5l.4 .4 2.3 1.4M202.1 282.6l-.8 .6-.2 1.1M202.9 282.6l-.5 .3a2.38 2.38 0 0 0-.9 2.1M203 282.5a1.67 1.67 0 0 0-1.8 2.2l.3 .4M204.5 286.8l.3 .7 .9 .7"/>
<path d="M205 284.9l1-.6a2.03 2.03 0 0 0-1.5 2.6v-.1a2.25 2.25 0 0 1 .5-1.9zM206 284.4h-.2a2.75 2.75 0 0 0-1.3 2.4M206.2 283.8l-2.3-1.3a2.31 2.31 0 0 0-2.4 2.5M206.4 288l-.4-.1a1.94 1.94 0 0 1 1.5-2.9l.4 .4a1.56 1.56 0 0 0-2.1 1.7l.1 .4 .5 .5M206.5 284.1a1.31 1.31 0 0 0-2.1 .6 1.74 1.74 0 0 0-.1 2.6l.3 .1M207.8 284.7a1.92 1.92 0 0 0-2.1-.2 1.92 1.92 0 0 0-1.1 1.7l-.1 .6M207.8 285.5a2.91 2.91 0 0 0-1.4 2.4M208.1 285.3a1.14 1.14 0 0 0-1.1-.5 1.14 1.14 0 0 0-.9 .9 1.66 1.66 0 0 0-.1 2.5h.4M208.1 285.3a.92 .92 0 0 0-.7-.7 .92 .92 0 0 0-1 .4l-.7 .9a1.48 1.48 0 0 0 .3 2.4l.4-.1M208.7 286.2a2.35 2.35 0 0 0-.8 3.2l.9-.1M208.7 286.2l.2 .3M208.8 285.8l-.3 .2 .2 .2"/>
<path d="M208.8 285.8l.3 .1M208.8 285.8v.5M208.8 289.1h.4M208.9 286.5a2.11 2.11 0 0 0-.8 2.8h.7M208.9 286.5l-.1 2.8M209.1 285.9a.91 .91 0 0 1 1 .2 .91 .91 0 0 1 .2 1M209.1 285.9l.1 .4M209.2 286.3h.8a2.18 2.18 0 0 1-.8 2.8M209.2 286.3v2.8M209.9 286l-1.1-.7a2.37 2.37 0 0 0-2.3 3l.3 .5 1.1 .6M103.8 307.4a5.5 5.5 0 0 0 2 2.5M103.8 307.4a4.1 4.1 0 0 0 2 2.5"/>
<path d="M103.9 304.7a3.1 3.1 0 0 0-.1 2.7M103.9 304.7l-.5 .8 .4 1.9M104.6 305.7a1.48 1.48 0 0 1 2.2 1 1.57 1.57 0 0 1-.2 2.4 2.6 2.6 0 0 1-2-3.4zM104.8 303.7l1-.6a5.9 5.9 0 0 1 2.6 1.6M104.8 303.7l1.1 .9M104.8 303.7l-.9 1M104.9 305.5a2.34 2.34 0 0 0 1.1 3.5h.8M105.8 309.9l1.5 .7M105.9 304.6a1.46 1.46 0 0 0-2 .1M105.9 304.6a5.1 5.1 0 0 1 1.9 2.5M105.9 304.6l1.5 .7M105.9 305.7v.2a2.8 2.8 0 0 0 1.3 2.1"/>
<path d="M106.5 306.2a1.07 1.07 0 0 0-1.6-.3 2.23 2.23 0 0 0 1.8 2.9 1.11 1.11 0 0 0 .4-1.5M107.4 305.3l.4 1.8M107.8 309.8a1.47 1.47 0 0 1-2 .1M107.8 309.8l-.5 .8M107.8 307.1a2.93 2.93 0 0 1 0 2.7M107.8 307.1l.9 1.6M108.4 304.7l.9 1.6 .4 1.9M108.4 304.7l-1 .6M108.7 308.7l-.9 1.1M109.7 308.2a5.2 5.2 0 0 1-2.4 2.4M109.7 308.2l-1 .5M115.6 301.4v-1.5l1.1-.1 1 1.4v1.4l-1.1 .1"/>
<path d="M115.6 301.4l1 1.3M117 300.3v.2M117 300.5l-1.4 .9M117 300.5l.5 .7M117.1 300.4l.4 .8M117.5 301.2l.2 .2zM117.7 302.1l-1.1 .6M131.4 308.5a1.94 1.94 0 0 1 2.7 1 3.5 3.5 0 0 1 .7 3.5 1.74 1.74 0 0 1-2.6-.5l-.5-.6a3 3 0 0 1-.3-3.4zM131.7 307.9l2.6-1.5a2.09 2.09 0 0 1 2.5 1 3.7 3.7 0 0 1 .8 4.6l-2.7 1.5M131.8 307.9a3.4 3.4 0 0 1 3.6 2.8 2.29 2.29 0 0 1-.5 2.8M131.8 307.9h-.1M131.8 307.9h-.1a3.1 3.1 0 0 0 .2 4.4 2.54 2.54 0 0 0 3 1.2"/>
<path d="M132 311v-1.5l1.1-.1 1 1.4v1.4l-1.1 .1M132 311l1 1.3M133.4 309.9v.2M133.4 310.1l-1.4 .9M133.4 310.1l.5 .7M133.5 310l.4 .8M133.9 310.8l.2 .2zM134.1 311.7l-1.1 .6M136.2 306.8l4.1-2.3a2.33 2.33 0 0 1 2.4 2.5M141.4 304.6l.5 .3 .6 .9 .2 1.2M142.7 307l-.4 .9-4.2 2.4M404 375h180"/>
<path d="M404.8 371h11.2M405.7 369.9l4.1-1.2v4.6l-4.1-1.2zM413.3 368v5.9M424 367v24M444 367v24M494 367v24M514 367v8M534 367v8M404 391h180M404 383h90M479 391v16M479 399h60"/>
<path d="M494 399v8M509 399v8M524 399v8M539 391v16"/>
<circle cx="413.3" cy="371" r="1.11"/>
<circle cx="413.3" cy="371" r="2.28"/>
</g>
<path d="M472.9 105.7l5.4-3a2.05 2.05 0 0 1 2.4 0 2.05 2.05 0 0 1 .8 2.3 7 7 0 0 1-3.2 5.2l-5.3 3zM477.7 105.3a1.07 1.07 0 0 1 1.5-.6 1.07 1.07 0 0 1 .4 1.6 2.04 2.04 0 0 1-2.3 1.8 2.14 2.14 0 0 1 .4-2.8zM477.8 105.1a1.06 1.06 0 0 1 1.5-.4 1.06 1.06 0 0 1 .3 1.6 2.05 2.05 0 0 1-2.4 1.8 2.32 2.32 0 0 1 .6-3zM179.8 271.6l1.2-1.1 5.6-3.1-.1 7.3-5.3 3a2 2 0 0 1-2.5 .1 2 2 0 0 1-.7-2.3l.6-2.2zM180.7 272.9a1.04 1.04 0 0 1 .9-.7 1.04 1.04 0 0 1 1 .7 2.66 2.66 0 0 1-2.2 3 1.55 1.55 0 0 1-.2-2.4zM180.8 272.8a1.02 1.02 0 0 1 1.5-.4 1.02 1.02 0 0 1 .2 1.5 1.95 1.95 0 0 1-2.4 1.7 2.38 2.38 0 0 1 .7-2.8z" fill="none" stroke="#808080" stroke-width=".27"/>
<path d="M20 10h564v400h-564zM584 367h-180v43M404 407h180" fill="none" stroke="#000" stroke-width=".35"/>
<text font-size="8.5" x="556.3" y="402.8">P3</text>
<text font-size="5.8" x="29.7" y="415.3">Producto SOLIDWORKS Educational. Solo para uso en la enseñanza.</text>
<text font-size="5.3" x="511.8" y="386">Conjunto Explosionado</text>
<g font-size="3.7">
<text x="425" y="372">DATA</text>
<text x="445" y="372">COGNOMS, NOM</text>
<text x="405" y="380">DIBUIXAT</text>
<text x="405" y="388">PROFESSOR</text>
</g>
<g font-size="3.5">
<text x="496.8" y="373.5">EXGRE2</text>
<text x="518.6" y="373.5">M5012</text>
<text x="544.1" y="373.5">Cilindro Neumático</text>
<text x="425" y="380">8/01/26</text>
<text x="445" y="380">Sillué Cecilia, Guillem</text>
<text x="425" y="388">.</text>
<text x="445" y="388">Espín Agüera, Daniel</text>
<text x="483.3" y="397.5">EXG2-P20563336W-Explosionat</text>
<text x="484.3" y="405.5">A3</text>
<text x="499.1" y="405.5">1:1</text>
<text x="514.1" y="405.5">1/1</text>
</g>
<g font-size="2.9">
<text x="495" y="369.6">Assignatura</text>
<text x="515" y="369.6">Grup</text>
<text x="535" y="369.6">Projecte</text>
<text x="495" y="377.6">Denominació</text>
<text x="480" y="393.6">Document</text>
<text x="540" y="393.6">Codi</text>
<text x="480" y="401.6">Format</text>
<text x="495" y="401.6">Escala</text>
<text x="510" y="401.6">Pàgina</text>
<text x="525" y="401.6">Revisió</text>
</g>
<text font-size="2.8" x="416.3" y="372">ISO-E</text>
<g font-size="2.1">
<text x="406.2" y="409.1">Escola Politècnica Superior d'Enginyeria de Vilanova i la Geltrú</text>
<text x="465.6" y="409.1">|</text>
<text x="467.9" y="409.1">EPSEVG</text>
<text x="478.1" y="409.1">|</text>
<text x="480.3" y="409.1">Av. Víctor Balaguer, 1</text>
<text x="502.1" y="409.1">|</text>
<text x="504.3" y="409.1">08800 Vilanova i la Geltrú</text>
<text x="529.7" y="409.1">|</text>
<text x="531.9" y="409.1">Tel.: 93 896 77 01</text>
<text x="550.2" y="409.1">|</text>
<text x="552.5" y="409.1">https://www.epsevg.upc.edu</text>
</g>
</svg>
